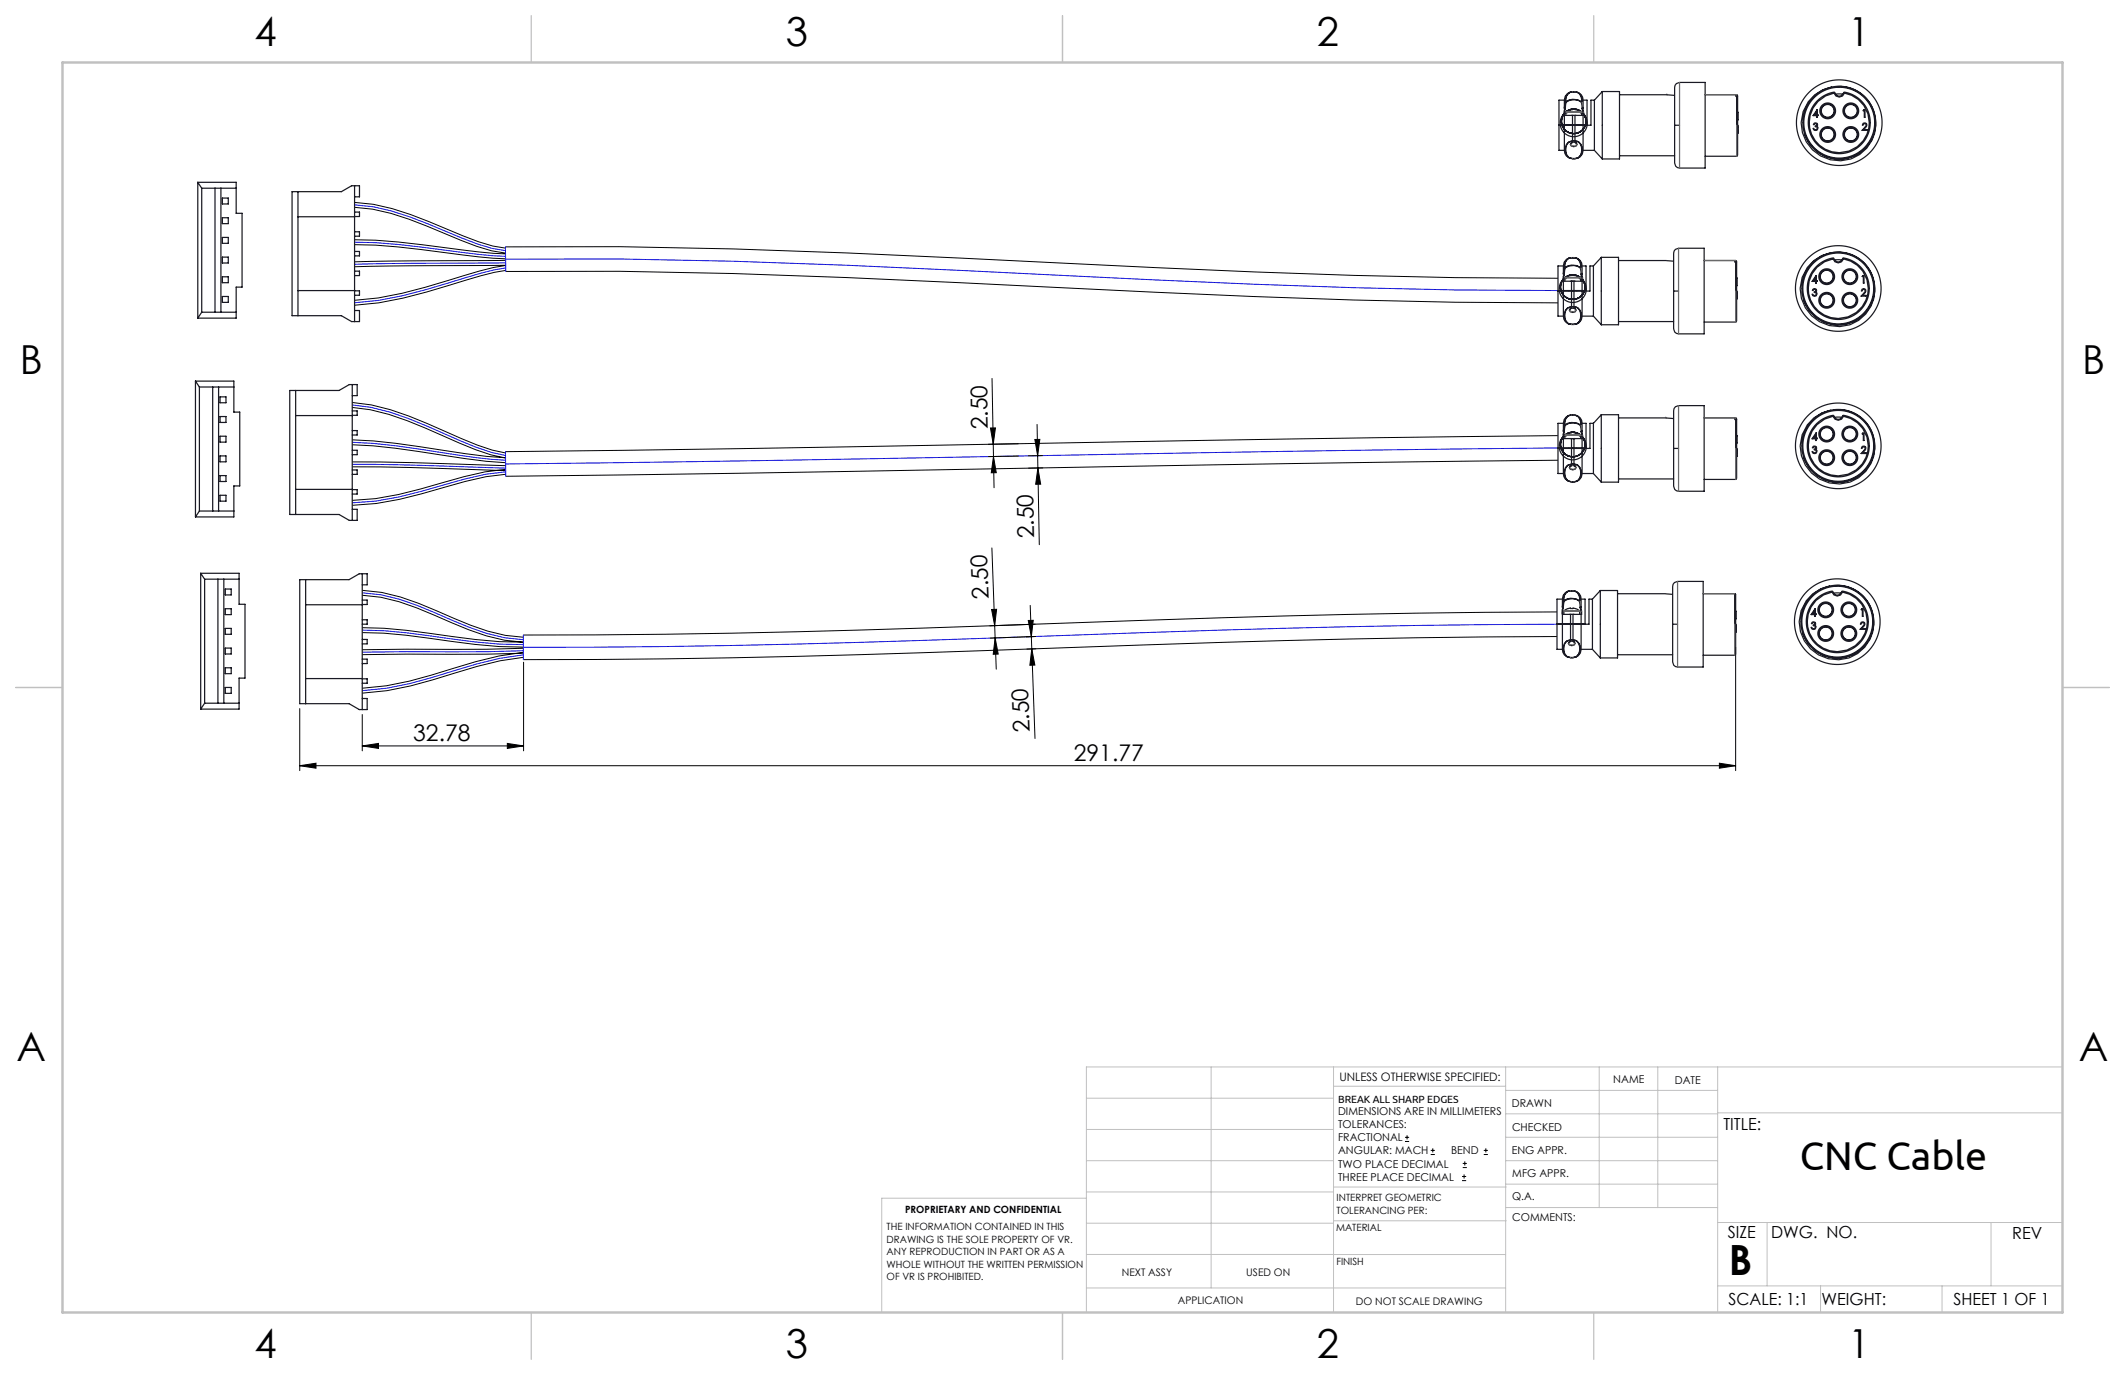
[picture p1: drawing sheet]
<svg xmlns="http://www.w3.org/2000/svg" width="432mm" height="279mm" viewBox="0 0 432 279" stroke-linecap="round" stroke-linejoin="round" font-family="sans-serif">
<g fill="none" stroke="#000" stroke-width=".2">
<path d="M72 42.1a43.4 43.4 0 0 1 14.8 3.9 106.7 106.7 0 0 0 13.1 5l2.8 .4M72 48.7a153.5 153.5 0 0 1 22 2.1l6.2 .7 2.5 .1M72.1 49.7a152.7 152.7 0 0 1 21.8 2.1l6.3 .7 2.5 .1M72.1 41.1a44.3 44.3 0 0 1 15 3.9 106.2 106.2 0 0 0 13 5l2.7 .4M102.7 50.2a1479.3 1479.3 0 0 1 92.6 2.3l19.7 .9a2018.3 2018.3 0 0 0 101.6 3.1M102.7 53.9a73.8 73.8 0 0 0-11.7 3.1 77.4 77.4 0 0 1-19 4M102.7 52.9l-30.7 .3M102.8 53.9l-30.7 .3M102.8 55.2a1474.4 1474.4 0 0 1 92.3 2.2l19.7 1a2022.3 2022.3 0 0 0 101.8 3.1M102.8 54.9a73.3 73.3 0 0 0-11.5 3.1 78.3 78.3 0 0 1-19.2 4M201.6 76.9l.4 22.2M71.6 82.8a45.2 45.2 0 0 1 14.8 4.2 125.8 125.8 0 0 0 13.3 5.4l3 .6"/>
<path d="M71.6 90.4a138.7 138.7 0 0 1 18.1 2.1l9.1 1.2 3.9 .3M71.6 93.9l11.8 .1 19.4 .6M71.6 94.9l11.8 .1 19.3 .6M71.6 89.4a139.4 139.4 0 0 1 18.3 2.1l9 1.2 3.8 .3M71.6 81.8a46.2 46.2 0 0 1 15.2 4.2 125.5 125.5 0 0 0 13.2 5.5l2.8 .6M102.7 95.4l-4.1 .5-4.3 1a142.1 142.1 0 0 1-18 4.4l-4.7 .4M102.8 96.4l-4 .5-4.3 .9a142.7 142.7 0 0 1-18 4.5l-4.9 .4M201.3 87h1l-.5 3.3zM201.9 92.8l.5 3.3h-1zM206.9 90.2l-6.1 .1M207 92.7l-6.1 .1M210.3 89.3h1l-.5 3.3z"/>
<path d="M210.7 86.2l.5 24.5M210.9 95.1l.6 3.3h-1.1zM211.8 92.6h-2.8M211.9 95.1h-2.9M316.6 88.5l-54 .7-112.6 2-47.3 .6M316.6 93.5l-54 .7-112.5 2-47.3 .6M73.6 120a40.8 40.8 0 0 1 15 4.1 64.6 64.6 0 0 0 14.1 5l3.7 .4M201.6 111.3l.8 24.7M73.6 121a39.9 39.9 0 0 1 14.6 4 65.4 65.4 0 0 0 14.3 5.1l3.8 .4a122.9 122.9 0 0 1-19.1-1.8l-9.2-1-4.4-.2M73.6 128.5a120.9 120.9 0 0 1 18 1.8l9.8 1.1 5 .1M106.3 132.6a95.2 95.2 0 0 0-18.6 4.6l-4.5 1.2-4.7 1-4.9 .4M106.3 131.7l-7.4 .2-25.3 .1"/>
<path d="M106.4 132.7l-7.5 .2-25.3 .1M106.4 134.6v18M106.4 133.6a94.5 94.5 0 0 0-18.4 4.5l-4.6 1.3-4.7 .9-5.1 .5M201.5 123.8h1l-.4 3.3zM202.2 129.6l.6 3.3h-1zM208.9 126.1l1.1-.1-.4 3.4zM209.3 123l.4 8.9M209.7 131.9l.6 18.2M209.7 131.9l.6 3.2-1 .1zM210.3 126.8l-9.2 .4M210.4 129.3l-9.2 .4M210.5 131.8l-1.8 .1"/>
<path d="M316.4 124.3a2680 2680 0 0 0-100.7 2.3 2699.1 2699.1 0 0 1-109.3 2.4M316.4 129.3a2675.6 2675.6 0 0 0-100.6 2.3 2704.3 2704.3 0 0 1-109.5 2.4M352.7 131.5v25.1M60.9 155.6l3.3-.5v1zM60.9 144v12.6M60.9 155.6h291.8M73.6 151.6l3.3-.5v1zM73.6 145.2v7.4M73.6 151.6h32.8M103.1 151.1l3.3 .5-3.3 .5zM349.4 155.1l3.3 .5-3.3 .5zM285.5 231.9h.8"/>
<path d="M285.5 231.1h.8M285.9 230.7v.8M290.7 234.6h.9M290.7 233.8h.9M291.1 233.3v.9M297.1 239.9h.8M297.1 239.1h.8M297.2 237.3h.9M297.2 236.4h.9M297.5 238.6v.9M297.6 236v.8M301.5 234.6h.8"/>
<path d="M301.5 233.8h.8M301.9 233.3v.9"/>
</g>
<g fill="none" stroke="#191924" stroke-width=".25">
<path d="M319.5 18.7h.1M319.5 18.7h.5M319.5 18.7a1.58 1.58 0 0 0-1.4 2M319.5 18.7a1.51 1.51 0 0 0-1.3 2M320 18.7h.1M320 18.7a1.58 1.58 0 0 1 1.5 2M320 18.7a1.51 1.51 0 0 1 1.4 2M325.6 18.6l-1.6 1.8M325.6 18.6h3.5v13.7h-3.5M325.6 18.6v13.7M329.1 19.3h9.7l1.5 .1M340.6 17l.7-.2h5.2v17.4l-5.6-.1a1.93 1.93 0 0 1-.6-1.9v-12.6a4 4 0 0 1 .3-2.6z"/>
<path d="M346.5 19.2h6.4M352.9 19.2v6.3h.2M352.9 19.2l.2 .2M352.9 19.2l-.2 .2v.2h.2l.2-.1M353.1 19.4v6.1M368.8 19.3a8 8 0 0 1 5.8-1.7 7.6 7.6 0 0 1 6 10.3 7.6 7.6 0 0 1-11.4 3.3 7.6 7.6 0 0 1-.4-11.9zM370.6 18.2l-.5 .3M372.3 17.7a7.4 7.4 0 0 0-5.9 8.5 7.4 7.4 0 0 0 8.4 6 7.4 7.4 0 0 0 6.3-8.2M372.6 18.7l.1 .2M372.6 18.7l.3 .2M372.6 18.7a6.3 6.3 0 0 0-5.2 6.2M372.7 18.9a6.1 6.1 0 0 0-5.1 6"/>
<path d="M372.7 18.9l.4 .6 .6 .2 .7-.2 .4-.6M372.7 17.6a7.6 7.6 0 0 1 5 1.2 7.4 7.4 0 0 1 3.4 6.1M372.9 18.9h-.2M372.9 18.9a.9 .9 0 0 0 .8 .6 .9 .9 0 0 0 .9-.6M373 19.1h1.5M374.6 18.9h.2M374.8 18.9a6.1 6.1 0 0 1 5 6M374.8 18.7v.2M374.8 18.7l-.2 .2M374.8 18.7a6.3 6.3 0 0 1 5.2 6.2M40.2 37h7.8v6.3h1.2v15h-1.2v6.3h-7.8M40.2 37v27.6"/>
<path d="M40.2 37l.8 1.2M41 38.2h7M41 38.2v25.2M43.7 38.2v25.2M44.9 38.2v25.2M60.5 38.9v25.2M72 37.7v27.6M72 40h1v-2.3h-1.6l-2 1.2h-10.1v25.2h10.1l2 1.2h1.6v-2.2h-1M317.9 25.5v5a1.91 1.91 0 0 0 2 1.8 1.91 1.91 0 0 0 1.8-2.1v-4.7M317.9 23.5h1.6v1.9M317.9 23.5v1.9M317.9 25.5h1.6"/>
<path d="M317.9 20.4h-1.1v5h1.1M317.9 25.5h-1.1v5.1h1.1M317.9 22v-1.6a1.73 1.73 0 0 1 2.1-1.7 1.95 1.95 0 0 1 1.7 2.5v.8M317.9 25.4h1.6M317.9 22h.2M317.9 21.8l.1 .4M318 22.2l-.2 .5M318 22.2h.1M318.1 22v.2M318.1 22.2l-.2 1.3M318.1 20.7l-.2 1.3M318.1 20.7h.1"/>
<path d="M318.2 20.7h-.1M318.2 20.7h.1M318.2 20.7a2.85 2.85 0 0 1 3.2 0M318.2 20.7a2.61 2.61 0 0 1 3.1 0M318.2 20.7l-.1 1.3M319 25.4v.1M319 22.3h.1M319 22.3a2.5 2.5 0 0 1 3.3 2.6 2.5 2.5 0 0 1-3.7 1.9 2.5 2.5 0 0 1-.3-4.1l.2 .1-.2 .2-.1-.2v.7M319 22.3a2.49 2.49 0 0 0-1 4.1 2.49 2.49 0 0 0 4.1-.9 2.49 2.49 0 0 0-2.7-3.3h.1a2.78 2.78 0 0 0-2.5 3.2 2.78 2.78 0 0 0 3.4 2.3 2.78 2.78 0 0 0 2-3.7 3.1 3.1 0 0 0-2.4-1.8h.1a2.49 2.49 0 0 0-2.7 3.3 2.49 2.49 0 0 0 4.2 .9 2.49 2.49 0 0 0-1.1-4.1 2.5 2.5 0 0 0-3.2 2.6 2.5 2.5 0 0 0 3.7 1.9 2.5 2.5 0 0 0 .3-4.1l-.2 .1 .1 .2 .2-.2v.7M319.2 29.3l.1-.2 .5-.2 .4 .1 .2 .3M319.3 29l.5-.1 .5 .1 .2 .3-.2 .4-.5 .1-.5-.1-.2-.4zM319.3 23.5h1"/>
<path d="M319.5 25.5v3.2M319.5 32.2h.1M319.5 25.4h.5M319.5 28.6h.5M319.5 25.5h.5M319.5 32.2h.5M319.5 28.6a1.68 1.68 0 0 0-1.4 2.3 1.42 1.42 0 0 0 1.4 1.3M319.5 28.7a1.68 1.68 0 0 0-1.3 2.3 1.33 1.33 0 0 0 1.3 1.2M319.8 29.7v.1M320 25.5v3.1M320 32.2h.1M320 25.4h1.7"/>
<path d="M320 28.6a1.68 1.68 0 0 1 1.4 2.3 1.42 1.42 0 0 1-1.4 1.3M320 25.5h1.7M320 28.6v.1M320 28.7a1.68 1.68 0 0 1 1.4 2.3 1.34 1.34 0 0 1-1.4 1.2M320.6 25.4v.1M321.3 20.7l.2 1.3M321.4 20.7h.1M321.4 20.7h-.1M321.5 20.7h-.2M321.5 22v.2M321.5 22.2l.2 .6M321.6 22.2l.2 .5"/>
<path d="M321.6 22.2h-.1M321.6 25.5h.3M321.7 22.8v.1M321.7 21.9v.1M321.7 21.8v.2M321.7 22l-.1 .2M321.7 20.4h.8v5h-.8M321.7 30.6h2.3M321.7 23.5h-1.7v1.9M321.7 23.5v1.9M321.7 22.9v.6M321.7 22h-.2"/>
<path d="M321.8 22.7v.1M321.8 22.7l-.1 .1M321.8 22.8l-.1 .7M321.8 22.8l-.1 .1M324 20.4h-.7v5.1h-1.6M324 30.6l1.6 1.7M324 20.4v10.2M329.1 31.7h11.2M340.3 25.5h1M353.1 25.5l-.1 6.2-6.5 .1M353.1 25.5l.1 .4M353.1 25.9h.1"/>
<path d="M353.1 26.5h.1M353.1 26.9h.1M353.1 27h.1M353.1 22.8v1.6M353.1 22.9h.1M353.2 25.9v.6M353.2 27h.1M353.2 25.9h.1M353.2 26.5v.5M366.3 24.9h.2M367.4 24.9h.2M367.4 24.9a6.3 6.3 0 0 0 6.3 6.3 6.3 6.3 0 0 0 6.3-6.3"/>
<path d="M367.6 24.9a6.1 6.1 0 0 0 6.1 6.1 6.1 6.1 0 0 0 6.1-6.1M368.7 25l.2-.1 .3 .2 .2 .2-.2 .3 .2 .4-.2 .4-.3 .1-.4-.1-.1-.3 .4 .3 .4-.1 .1-.4-.5-.2v-.1l.4-.3-.3-.2-.4 .2zM369.1 22.7v.6h-.4zM369.2 22.3l.1 1h.1v.2h-.1v.3h-.2v-.3h-.7zM378.6 25.1l.3-.2 .4 .2a1.04 1.04 0 0 1-.6 1.2h.7v.2h-1l.8-1.1-.3-.3-.5 .3zM378.7 22.3h.3v1.5h-.2v-1.3h-.2zM379.8 24.9h.2M380.9 24.9h.2M381.1 24v.1M381.1 24.9a7.4 7.4 0 0 1-6.2 7.3 7.4 7.4 0 0 1-8.2-5M45.2 40.2h1.2v1.2h-1.2zM45.2 44.2h1.2v1.2h-1.2z"/>
<path d="M45.2 48.2h1.2v1.2h-1.2zM45.2 52.2h1.2v1.2h-1.2zM45.2 56.2h1.2v1.2h-1.2zM60.5 44h11.5M60.5 59h11.5M72 55.1h1v.9h-1M72 43.1h1v.9h-1M72 47.1h1v.9h-1M72 51.1h1v.9h-1M72 59.1h1v.9h-1M317.7 59.1v5.1a1.66 1.66 0 0 0 1.6 1.7M317.7 57.1h1.6v1.9"/>
<path d="M317.7 57.1v1.9M317.7 59.1h1.6M317.7 54h-1.1v5h1.1M317.7 59.1h-1.1v5.1h1.1M317.7 55.7v-1.6a1.73 1.73 0 0 1 2.1-1.8 1.95 1.95 0 0 1 1.7 2.6v.8M317.7 59h1.6M317.7 55.5l.1 .4M317.8 55.9l-.2 .5M317.8 55.9h.1M317.9 55.7h-.2M317.9 55.7v.2M317.9 55.9l-.2 1.2"/>
<path d="M317.9 54.4l-.2 1.3M317.9 54.4h.1M318 54.4h-.1M318 54.4h.1M318 54.4a2.85 2.85 0 0 1 3.2 0M318 57.1v-.6l.2 .1v-.2a2.48 2.48 0 0 0-.4 3.7 2.48 2.48 0 0 0 3.8-.1 2.48 2.48 0 0 0-.6-3.7 2.5 2.5 0 0 0-2.2-.3 2.49 2.49 0 0 0-1 4.1 2.49 2.49 0 0 0 4.1-.9 2.49 2.49 0 0 0-2.7-3.3h.1a2.78 2.78 0 0 0-2.5 3.2 2.78 2.78 0 0 0 3.4 2.2 2.78 2.78 0 0 0 2-3.6 3.1 3.1 0 0 0-2.4-1.8h.1a2.49 2.49 0 0 0-2.7 3.3 2.49 2.49 0 0 0 4.2 .9 2.49 2.49 0 0 0-1.1-4.1 2.5 2.5 0 0 0-3.2 2.6 2.5 2.5 0 0 0 3.7 1.9 2.5 2.5 0 0 0 .3-4.2l-.2 .2 .1 .1 .2-.1v.6M318 54.4a2.61 2.61 0 0 1 3.1 0M318 54.4l-.1 1.3M318.8 59v.1M319.1 57.1h1M319.3 59h.5M319.3 52.4h.1"/>
<path d="M319.3 59.1v3.3M319.3 59.1h.5M319.3 52.4h.5M319.3 52.4a1.58 1.58 0 0 0-1.4 2M319.3 52.4a1.51 1.51 0 0 0-1.3 2M319.8 52.4h.1M319.8 59.1v3.2M319.8 59h1.7M319.8 52.4a1.58 1.58 0 0 1 1.5 2M319.8 52.4a1.51 1.51 0 0 1 1.4 2M319.8 59.1h1.7M320.4 59v.1"/>
<path d="M321.1 54.4l.2 1.3M321.2 54.4h.1M321.2 54.4h-.1M321.3 54.4h-.2M321.3 55.9l.2 .6M321.3 55.7h.2M321.3 55.7v.2M321.4 55.9l.2 .5M321.4 55.9h-.1M321.4 59.1h.3M321.5 56.5v.1M321.5 55.6v.1"/>
<path d="M321.5 55.5v.2M321.5 59.1v4.8a1.73 1.73 0 0 1-1.7 2M321.5 57.1h-1.7v1.9M321.5 57.1v1.9M321.5 56.6v.5M321.5 55.7l-.1 .2M321.5 54h.8v5h-.8M321.6 56.4v.1M321.6 56.4l-.1 .1M321.6 56.5l-.1 .6M321.6 56.5l-.1 .1M323.8 54v10.2"/>
<path d="M323.8 54h-.7v5.1h-1.6M325.4 52.3v13.7M325.4 52.3h3.5v13.7h-3.5M325.4 52.3l-1.6 1.7M328.9 52.9h9.7l1.5 .2M340.1 59.1h1M340.4 50.7l.7-.3h5.2v17.4l-5.6-.1a1.93 1.93 0 0 1-.6-1.8v-12.6a4 4 0 0 1 .3-2.6zM346.3 52.9h6.4M352.7 52.9v6.2h.2M352.7 52.9l.2 .2v6M352.7 52.9l-.2 .2v.2h.3l.1-.1M352.9 59.2l.1 .4"/>
<path d="M352.9 56.5v1.6M352.9 59.6h.1M352.9 56.6h.1M352.9 59.1l-.1 6.3h-6.5M353 59.6v.5M353 59.6h.1M366.1 58.6h.2M367.2 58.6h.2M367.2 58.6a6.3 6.3 0 0 0 6.3 6.3 6.3 6.3 0 0 0 6.3-6.3M367.4 58.6a6.1 6.1 0 0 0 6.1 6.1 6.1 6.1 0 0 0 6.1-6.1M368.5 58.7l.2-.1 .3 .2 .2 .2-.2 .3 .2 .4-.2 .4-.3 .1-.4-.1-.1-.3 .4 .2h.4l.1-.4-.5-.2v-.1l.4-.3-.3-.2-.4 .2zM368.6 53a8 8 0 0 1 5.8-1.7 7.6 7.6 0 0 1 6 10.3 7.6 7.6 0 0 1-11.4 3.3 7.6 7.6 0 0 1-.4-11.9z"/>
<path d="M368.9 56.4v.6h-.4zM369 56l.1 1h.1v.2h-.1v.3h-.2v-.3h-.7zM370.4 51.9l-.5 .3M372.1 51.4a7.4 7.4 0 0 0-5.9 8.5 7.4 7.4 0 0 0 8.4 6 7.4 7.4 0 0 0 6.3-8.2M372.4 52.4l.1 .2M372.4 52.4l.3 .2M372.4 52.4a6.3 6.3 0 0 0-5.2 6.2M372.5 52.6a6.1 6.1 0 0 0-5.1 6M372.5 52.6l.4 .6 .6 .2 .7-.2 .4-.6M372.5 51.3a7.6 7.6 0 0 1 5 1.1 7.3 7.3 0 0 1 3.4 6.2M372.7 52.6h-.2M372.7 52.6a.9 .9 0 0 0 .8 .6 .9 .9 0 0 0 .9-.6"/>
<path d="M372.8 52.8h1.5M374.4 52.6h.2M374.6 52.6a6.1 6.1 0 0 1 5 6M374.6 52.4v.2M374.6 52.4l-.2 .2M374.6 52.4a6.3 6.3 0 0 1 5.2 6.2M378.4 58.8l.3-.2 .4 .2a1.04 1.04 0 0 1-.6 1.2h.7v.2h-1l.8-1.1-.3-.3-.5 .3zM378.5 56h.3v1.5h-.2v-1.3h-.2zM379.6 58.6h.2M380.7 58.6h.2M380.9 57.7v.1M380.9 58.6a7.4 7.4 0 0 1-6.2 7.3 7.4 7.4 0 0 1-8.2-5"/>
<path d="M39.7 77.4h7.8v6.3h1.2v15h-1.2v6.3h-7.8M39.7 77.4v27.6M39.7 77.4l.8 1.2M40.5 78.6h7M40.5 78.6v25.2M41 63.4h7M41 63.4l-.8 1.2M43.2 78.6v25.2M44.4 78.6v25.2M45.2 60.2h1.2v1.2h-1.2zM60.1 79.3v25.2M71.6 78.1v27.6"/>
<path d="M319.3 65.9h.1M319.3 65.9h.5M319.3 62.3h.5M319.3 62.3a1.68 1.68 0 0 0-1.4 2.3 1.42 1.42 0 0 0 1.4 1.3M319.3 62.4a1.69 1.69 0 0 0-1.3 2.2 1.34 1.34 0 0 0 1.3 1.3M319.6 62.6l-.5 .1-.1 .3M319.6 62.6l.5 .1 .2 .3-.2 .4-.5 .1M319.6 63.4v.1M319.6 62.6l.4 .1 .2 .3M319.6 62.6l-.5 .1-.2 .3 .2 .4 .5 .1M319.8 65.9h.1M319.8 62.3a1.68 1.68 0 0 1 1.4 2.3 1.42 1.42 0 0 1-1.4 1.3"/>
<path d="M319.8 62.3v.1M319.8 62.4a1.68 1.68 0 0 1 1.4 2.2 1.34 1.34 0 0 1-1.4 1.3M321.5 64.2h2.3M323.8 64.2l1.6 1.8M328.9 65.3h11.2M352.9 60.1h.1M352.9 60.5h.1M352.9 60.7h.1M353 60.7h-.1M353 60.1v.6M366.5 60.9h.1M44.7 80.6h1.2v1.2h-1.2z"/>
<path d="M44.7 84.6h1.2v1.2h-1.2zM44.7 88.6h1.2v1.2h-1.2zM44.7 92.6h1.2v1.2h-1.2zM44.7 96.6h1.2v1.2h-1.2zM60.1 84.4h11.5M60.1 99.4h11.5M71.6 80.4h1v-2.3h-1.6l-2.1 1.2h-10v25.2h10l2.1 1.2h1.6v-2.2h-1M71.6 95.5h1v.9h-1M71.6 83.5h1v.9h-1M71.6 87.5h1v.9h-1M71.6 91.5h1v.9h-1M71.6 99.5h1v.9h-1"/>
<path d="M317.7 91.1v5.1a1.91 1.91 0 0 0 2 1.7 1.91 1.91 0 0 0 1.8-2v-4.8M317.7 89.1h1.6v1.9M317.7 89.1v1.9M317.7 91.1h1.6M317.7 91.1h-1.1v5.1h1.1M317.7 86h-1.1v5h1.1M317.7 91h1.6M317.7 87.7h.2M317.7 87.5l.1 .3M317.8 87.8l-.2 .6M317.8 87.8l.1 .1M317.9 87.7v.2"/>
<path d="M317.9 87.9l-.2 1.2M317.9 86.4l-.2 1.3M317.9 86.4h.1M318 86.3l-.1 .1M318 86.3v.1M318 86.3a2.86 2.86 0 0 1 3.2 0M318 86.4a2.61 2.61 0 0 1 3.1 0M318 86.4l-.1 1.3M318.8 91v.1M318.8 87.9h.1M318.8 87.9a2.5 2.5 0 0 1 3.3 2.6 2.5 2.5 0 0 1-3.7 2 2.5 2.5 0 0 1-.3-4.2l.2 .2-.2 .1-.1-.1v.6M318.8 87.9a2.49 2.49 0 0 0-1 4.2 2.49 2.49 0 0 0 4.1-1 2.49 2.49 0 0 0-2.7-3.2h.1a2.78 2.78 0 0 0-2.5 3.2 2.78 2.78 0 0 0 3.4 2.2 2.78 2.78 0 0 0 2-3.6 3.1 3.1 0 0 0-2.4-1.8h.1a2.49 2.49 0 0 0-2.7 3.2 2.49 2.49 0 0 0 4.2 1 2.49 2.49 0 0 0-1.1-4.2"/>
<path d="M319 94.9l.1-.2 .5-.1 .4 .1 .2 .2M319.1 94.7l.5-.2 .5 .2 .2 .3-.2 .3-.5 .2-.5-.2-.2-.3zM319.1 89.1h1M319.3 84.4h.5M319.3 91.1h.5M319.3 84.3h.5M319.3 84.3v.1M319.3 91.1v3.2M319.3 97.9h.1M319.3 91h.5M319.3 94.3h.5M319.3 97.9h.5"/>
<path d="M319.3 84.3a1.66 1.66 0 0 0-1.6 1.8v1.6M319.3 84.3a1.58 1.58 0 0 0-1.4 2.1M319.3 84.4a1.51 1.51 0 0 0-1.3 1.9M319.3 94.3a1.69 1.69 0 0 0-1.3 2.3 1.34 1.34 0 0 0 1.3 1.3M319.6 95.4v.1M319.8 94.3a1.71 1.71 0 0 0-1.9 2.3 1.42 1.42 0 0 0 1.4 1.3M319.8 84.3v.1M319.8 91.1v3.2M319.8 97.9h.1M319.8 84.3a1.95 1.95 0 0 1 1.7 2.6v.8M319.8 91h1.7M319.8 84.3a1.58 1.58 0 0 1 1.5 2.1"/>
<path d="M319.8 84.4a1.51 1.51 0 0 1 1.4 1.9M319.8 94.3a1.68 1.68 0 0 1 1.4 2.3 1.42 1.42 0 0 1-1.4 1.3M319.8 91.1h1.7M319.8 94.3h.1M319.8 94.3a1.68 1.68 0 0 1 1.4 2.3 1.34 1.34 0 0 1-1.4 1.3M320.3 87.9h.1M320.3 87.9a2.5 2.5 0 0 0-3.2 2.6 2.5 2.5 0 0 0 3.7 2 2.5 2.5 0 0 0 .3-4.2l-.2 .2 .1 .1 .2-.1v.6M320.4 91v.1M321.1 86.4l.2 1.3M321.2 86.3l.1 .1M321.2 86.3l-.1 .1M321.3 86.4h-.2"/>
<path d="M321.3 87.9l.2 .5M321.3 87.7v.2M321.4 87.8l.2 .6M321.4 87.8l-.1 .1M321.4 91.1h.3M321.5 88.4v.1M321.5 87.5v.2M321.5 89.1h-1.7v1.9M321.5 89.1v1.9M321.5 88.5v.6M321.5 87.7h-.2M321.5 87.7l-.1 .1"/>
<path d="M321.5 86h.8v5h-.8M321.5 96.2h2.3M321.6 88.4v.1M321.6 88.4h-.1M321.6 88.5l-.1 .6M321.6 88.5h-.1M323.8 86h-.7v5.1h-1.6M323.8 96.2l1.6 1.8M323.8 86v10.2M325.4 84.3l-1.6 1.7M325.4 84.3h3.5v13.7h-3.5M325.4 84.3v13.7"/>
<path d="M328.9 84.9h9.7l1.5 .2M328.9 97.3h11.2M340.1 91.1h1M340.4 82.7l.7-.3h5.2v17.4l-5.6-.1a1.93 1.93 0 0 1-.6-1.8v-12.6a4 4 0 0 1 .3-2.6zM346.3 84.9h6.4M352.7 84.9v6.2h.2M352.7 84.9l.2 .2v6M352.7 84.9l-.2 .2v.1l.2 .1 .2-.2M352.9 91.1l.1 .5M352.9 91.6h.1M352.9 92.1h.1M352.9 92.5h.1"/>
<path d="M352.9 88.5v1.5M352.9 88.5h.1M352.9 92.7h.1M352.9 91.1l-.1 6.3h-6.5M353 91.6v.5M353 92.7h.1M353 92.1l-.1 .6M353 91.5v.1M366.1 90.6h.2M366.5 92.9h.1M367.2 90.6h.2M367.2 90.6a6.3 6.3 0 0 0 6.3 6.3 6.3 6.3 0 0 0 6.3-6.3"/>
<path d="M367.4 90.6a6.1 6.1 0 0 0 6.1 6.1 6.1 6.1 0 0 0 6.1-6.1M368.5 90.7l.2-.1 .3 .1 .2 .3-.2 .3 .2 .4-.2 .4-.3 .1-.4-.2-.1-.2 .4 .2 .4-.1 .1-.3-.5-.2v-.1l.4-.3-.3-.2-.4 .2zM368.6 84.9a8 8 0 0 1 5.8-1.6 7.6 7.6 0 0 1 6 10.3 7.6 7.6 0 0 1-11.4 3.3 7.6 7.6 0 0 1-.4-12zM368.9 88.4v.6h-.4zM369 88l.1 1h.1v.2h-.1v.3h-.2v-.3h-.7zM370.4 83.9l-.5 .3M372.1 83.3a7.4 7.4 0 0 0-5.9 8.6 7.4 7.4 0 0 0 8.4 6 7.4 7.4 0 0 0 6.3-8.2M372.4 84.4l.1 .2M372.4 84.4l.3 .1M372.4 84.4a6.3 6.3 0 0 0-5.2 6.2M372.5 84.6a6.1 6.1 0 0 0-5.1 6M372.5 84.6l.4 .6 .6 .2 .7-.2 .4-.6"/>
<path d="M372.5 83.3a7.6 7.6 0 0 1 5 1.1 7.4 7.4 0 0 1 3.4 6.2M372.7 84.5l-.2 .1M372.7 84.5a.9 .9 0 0 0 .8 .7 .9 .9 0 0 0 .9-.7M372.8 84.8h1.5M374.4 84.5l.2 .1M374.6 84.6a6.1 6.1 0 0 1 5 6M374.6 84.4v.2M374.6 84.4l-.2 .1M374.6 84.4a6.3 6.3 0 0 1 5.2 6.2M378.4 90.7l.3-.1 .4 .2a1.04 1.04 0 0 1-.6 1.2h.7v.2h-1l.8-1.1-.3-.3-.5 .3zM378.5 88h.3v1.5h-.2v-1.3h-.2zM379.6 90.6h.2"/>
<path d="M380.7 90.6h.2M380.9 89.7v.1M380.9 90.6a7.4 7.4 0 0 1-6.2 7.3 7.4 7.4 0 0 1-8.2-5M40.5 103.8h7M40.5 103.8l-.8 1.2M40.8 116.5h7.8v6.3h1.2v15h-1.2v6.3h-7.8M40.8 116.5v27.6M40.8 116.5l.8 1.2M41.6 117.7h7M41.6 117.7v25.2M44.3 117.7v25.2M44.7 100.6h1.2v1.2h-1.2z"/>
<path d="M45.5 117.7v25.2M45.8 119.7h1.2v1.2h-1.2zM62.1 117.8v25.2M73.6 116.6v27.6M73.6 118.8h1v-2.2h-1.6l-2.1 1.2h-10v25.2h10l2.1 1.2h1.6v-2.3h-1M325.2 120l-1.6 1.7M325.2 120h3.5v13.7h-3.5M325.2 120v13.7M340.2 118.4l.7-.3h5.2v17.4l-5.6-.1a1.93 1.93 0 0 1-.6-1.8v-12.6a4 4 0 0 1 .3-2.6zM370.2 119.6l-.5 .3M371.9 119.1a7.4 7.4 0 0 0-5.9 8.5 7.4 7.4 0 0 0 8.4 6 7.4 7.4 0 0 0 6.3-8.2M372.3 119a7.6 7.6 0 0 1 5 1.1 7.4 7.4 0 0 1 3.4 6.2"/>
<path d="M45.8 127.7h1.2v1.2h-1.2zM45.8 123.7h1.2v1.2h-1.2zM45.8 131.7h1.2v1.2h-1.2zM45.8 135.7h1.2v1.2h-1.2zM45.8 139.7h1.2v1.2h-1.2zM62.1 122.9h11.5M62.1 137.9h11.5M73.6 125.9h1v.9h-1M73.6 133.9h1v.9h-1M73.6 121.9h1v.9h-1M73.6 129.9h1v.9h-1M73.6 137.9h1v.9h-1"/>
<path d="M317.5 126.8v5.1a1.91 1.91 0 0 0 2 1.8 1.91 1.91 0 0 0 1.8-2.1v-4.8M317.5 124.8h1.6v1.9M317.5 124.8v1.9M317.5 126.8h1.6M317.5 126.8h-1.1v5.1h1.1M317.5 121.7h-1.1v5h1.1M317.5 123.4v-1.6a1.73 1.73 0 0 1 2.1-1.8 1.95 1.95 0 0 1 1.7 2.6v.8M317.5 126.7h1.6M317.5 123.4h.2M317.5 123.2l.1 .4M317.6 123.6l-.2 .5M317.6 123.6h.1"/>
<path d="M317.7 123.4v.2M317.7 123.6l-.2 1.2M317.7 122.1l-.2 1.3M317.7 122.1h.1M317.8 122.1h-.1M317.8 122.1h.1M317.8 122.1a2.85 2.85 0 0 1 3.2 0M317.8 122.1a2.61 2.61 0 0 1 3.1 0M317.8 122.1l-.1 1.3M318.6 126.7v.1M318.8 130.7l.1-.3 .5-.1 .4 .1 .2 .3M318.9 130.4l.5-.1 .5 .1 .2 .3-.2 .4-.5 .1-.5-.1-.2-.4z"/>
<path d="M318.9 124.8h1M319.1 126.8h.5M319.1 126.7h.5M319.1 120.1h.1M319.1 126.8v3.3M319.1 133.6h.1M319.1 120.1h.5M319.1 130.1h.5M319.1 133.6h.5M319.1 120.1a1.58 1.58 0 0 0-1.4 2M319.1 120.1a1.51 1.51 0 0 0-1.3 2M319.1 130.1a1.68 1.68 0 0 0-1.3 2.3 1.34 1.34 0 0 0 1.3 1.2"/>
<path d="M319.4 131.1v.1M319.6 130a1.71 1.71 0 0 0-1.9 2.3 1.42 1.42 0 0 0 1.4 1.3M319.6 120.1h.1M319.6 126.8v3.2M319.6 133.6h.1M319.6 126.7h1.7M319.6 120.1a1.58 1.58 0 0 1 1.5 2M319.6 120.1a1.51 1.51 0 0 1 1.4 2M319.6 130a1.68 1.68 0 0 1 1.4 2.3 1.42 1.42 0 0 1-1.4 1.3M319.6 126.8h1.7M319.6 130v.1M319.6 130.1a1.68 1.68 0 0 1 1.4 2.3 1.34 1.34 0 0 1-1.4 1.2"/>
<path d="M320.1 123.7h-1.5a.85 .85 0 0 0-.8 .5v.6M320.1 123.7a.85 .85 0 0 1 .9 .5v.6M320.1 123.7h.1M320.2 126.7v.1M320.9 122.1l.2 1.3M321 122.1h.1M321 122.1h-.1M321.1 122.1h-.2M321.1 123.6l.2 .6M321.1 123.4v.2M321.2 123.6l.2 .5M321.2 123.6h-.1"/>
<path d="M321.2 126.8h.3M321.3 124.2v.1M321.3 123.3v.1M321.3 123.2v.2M321.3 124.8h-1.7v1.9M321.3 124.8v1.9M321.3 124.3v.5M321.3 123.4h-.2M321.3 123.4l-.1 .2M321.3 121.7h.8v5h-.8M321.3 131.9h2.3M321.4 124.1v.1"/>
<path d="M321.4 124.1l-.1 .1M321.4 124.2l-.1 .6M321.4 124.2l-.1 .1M323.6 121.7h-.7v5.1h-1.6M323.6 131.9l1.6 1.8M323.6 121.7v10.2M328.7 120.6h9.7l1.5 .2M328.7 133h11.2M339.9 126.8h1M346.1 120.6h6.4M352.5 120.6l.2 .2M352.5 120.6l.2 .3"/>
<path d="M352.5 120.6v6.2h.2M352.7 126.9l.1 .4M352.7 127.8h.1M352.7 127.3h.1M352.7 128.2h.1M352.7 128.4h.1M352.7 124.2v1.6M352.7 124.3h.1M352.7 126.8l-.1 6.3h-6.5M352.7 120.8v6M352.8 127.3v.5M352.8 128.4h.1"/>
<path d="M352.8 127.3h.1M352.8 127.8v.6M365.9 126.3h.2M367 126.3h.2M367 126.3a6.3 6.3 0 0 0 6.3 6.3 6.3 6.3 0 0 0 6.3-6.3M367.2 126.3a6.1 6.1 0 0 0 6.1 6.1 6.1 6.1 0 0 0 6.1-6.1M368.3 126.4l.2-.1 .3 .2 .2 .2-.2 .3 .2 .4-.2 .4-.3 .1-.4-.1-.1-.3 .4 .2h.4l.1-.4-.5-.2v-.1l.4-.3-.3-.2-.4 .2zM368.4 120.7a8 8 0 0 1 5.8-1.7 7.6 7.6 0 0 1 6 10.3 7.6 7.6 0 0 1-11.4 3.3 7.6 7.6 0 0 1-.4-11.9zM368.7 124.1v.6h-.4zM368.8 123.7l.1 1h.1v.2h-.1v.3h-.2v-.3h-.7zM372.2 120.1l.1 .2M372.2 120.1l.3 .2"/>
<path d="M372.2 120.1a6.3 6.3 0 0 0-5.2 6.2M372.3 120.3a6.1 6.1 0 0 0-5.1 6M372.3 120.3l.4 .6 .6 .2 .7-.2 .4-.6M372.5 120.3h-.2M372.5 120.3a.9 .9 0 0 0 .8 .6 .9 .9 0 0 0 .9-.6M372.6 120.5h1.5M374.2 120.3h.2M374.4 120.3a6.1 6.1 0 0 1 5 6M374.4 120.1v.2M374.4 120.1l-.2 .2M374.4 120.1a6.3 6.3 0 0 1 5.2 6.2M378.2 126.5l.3-.2 .4 .2a1.04 1.04 0 0 1-.6 1.2h.7v.2h-1l.8-1.1-.3-.3-.5 .3z"/>
<path d="M378.3 123.7h.3v1.5h-.2v-1.3h-.2zM379.4 126.3h.2M380.5 126.3h.2M380.7 125.4v.1M380.7 126.3a7.4 7.4 0 0 1-6.2 7.3 7.4 7.4 0 0 1-8.2-5M41.6 142.9h7M41.6 142.9l-.8 1.2"/>
<circle cx="371.4" cy="27.3" r="1.4"/>
<circle cx="371.4" cy="27.3" r="1.6"/>
<circle cx="371.4" cy="22.5" r="1.6"/>
<circle cx="371.4" cy="22.5" r="1.4"/>
<circle cx="371.4" cy="27.3" r="1.3"/>
<circle cx="371.4" cy="22.5" r="1.3"/>
<circle cx="373.7" cy="24.9" r="8.7"/>
<circle cx="373.7" cy="24.9" r="7.2"/>
<circle cx="376.1" cy="22.5" r="1.3"/>
<circle cx="376.1" cy="27.3" r="1.3"/>
<circle cx="376.1" cy="27.3" r="1.6"/>
<circle cx="376.1" cy="22.5" r="1.6"/>
<circle cx="376.1" cy="27.3" r="1.4"/>
<circle cx="376.1" cy="22.5" r="1.4"/>
<circle cx="371.2" cy="56.2" r="1.4"/>
<circle cx="371.2" cy="56.2" r="1.6"/>
<circle cx="371.2" cy="56.2" r="1.3"/>
<circle cx="373.5" cy="58.6" r="7.2"/>
<circle cx="373.5" cy="58.6" r="8.7"/>
<circle cx="375.9" cy="56.2" r="1.3"/>
<circle cx="375.9" cy="56.2" r="1.4"/>
<circle cx="375.9" cy="56.2" r="1.6"/>
<circle cx="371.2" cy="61" r="1.4"/>
<circle cx="371.2" cy="61" r="1.6"/>
<circle cx="371.2" cy="61" r="1.3"/>
<circle cx="375.9" cy="61" r="1.3"/>
<circle cx="375.9" cy="61" r="1.6"/>
<circle cx="375.9" cy="61" r="1.4"/>
<circle cx="371.2" cy="88.2" r="1.4"/>
<circle cx="371.2" cy="93" r="1.4"/>
<circle cx="371.2" cy="88.2" r="1.6"/>
<circle cx="371.2" cy="93" r="1.6"/>
<circle cx="371.2" cy="93" r="1.3"/>
<circle cx="371.2" cy="88.2" r="1.3"/>
<circle cx="373.5" cy="90.6" r="7.2"/>
<circle cx="373.5" cy="90.6" r="8.7"/>
<circle cx="375.9" cy="88.2" r="1.3"/>
<circle cx="375.9" cy="93" r="1.3"/>
<circle cx="375.9" cy="88.2" r="1.6"/>
<circle cx="375.9" cy="93" r="1.6"/>
<circle cx="375.9" cy="88.2" r="1.4"/>
<circle cx="375.9" cy="93" r="1.4"/>
<circle cx="371" cy="123.9" r="1.6"/>
<circle cx="371" cy="128.7" r="1.6"/>
<circle cx="371" cy="128.7" r="1.4"/>
<circle cx="371" cy="123.9" r="1.3"/>
<circle cx="371" cy="128.7" r="1.3"/>
<circle cx="371" cy="123.9" r="1.4"/>
<circle cx="373.3" cy="126.3" r="7.2"/>
<circle cx="373.3" cy="126.3" r="8.7"/>
<circle cx="375.7" cy="128.7" r="1.4"/>
<circle cx="375.7" cy="123.9" r="1.6"/>
<circle cx="375.7" cy="128.7" r="1.6"/>
<circle cx="375.7" cy="123.9" r="1.4"/>
<circle cx="375.7" cy="123.9" r="1.3"/>
<circle cx="375.7" cy="128.7" r="1.3"/>
</g>
<g fill="none" stroke="#6a6a6a" stroke-width=".25">
<path d="M319.5 18.7h.1M320 18.7h.1M341.3 16.8v17.4M346.5 19.2h6.4M352.9 19.2h.1M318.2 22.8h3.2M318.2 22.7h3.1M319.2 29.3l.1 .2 .5 .2 .4-.1 .2-.3M319.5 32.2v.1M319.8 28.9h.1M320 32.2v.1M321.5 20.7l.2 1.2"/>
<path d="M321.7 22.8v.1M352.9 25.5v6.3M318 56.5h3.2M318 56.4h3.1M319.3 52.3v.1M319.8 52.3v.1M321.3 54.4l.2 1.2M321.5 56.5h.1M341.1 50.4v17.4M346.3 52.9h6.4M352.7 52.9h.1M352.7 59.1v6.3"/>
<path d="M319 63l.1 .2 .5 .2 .4-.1 .2-.3M319.3 65.9h.1M319.6 62.6h.1M319.8 65.9h.1M318 88.5h3.2M318 88.4h3.1M319 94.9l.1 .3 .5 .2 .4-.1 .2-.4M319.3 84.3h.1M319.3 97.9h.1M319.6 94.5v.1M319.8 84.3h.1M319.8 97.9h.1"/>
<path d="M321.3 86.4l.2 1.1M321.5 88.4v.1M341.1 82.4v17.4M346.3 84.9h6.4M352.7 84.9h.1M352.7 91.1v6.3M340.9 118.1v17.4M317.8 124.2h3.2M317.8 124.1h3.1M318.8 130.7l.1 .2 .5 .2 .4-.1 .2-.3M319.1 120v.1M319.1 133.6h.1"/>
<path d="M319.4 130.3h.1M319.6 120v.1M319.6 133.6h.1M321.1 122.1l.2 1.2M321.3 124.2h.1M346.1 120.6h6.4M352.5 120.6h.1M352.5 126.8v6.3"/>
</g>
<g fill="none" stroke="#00f" stroke-width=".2">
<path d="M72 49.2a153.1 153.1 0 0 1 21.9 2.1l6.3 .7 2.5 .1M72 41.6a43.8 43.8 0 0 1 15 3.9 106.5 106.5 0 0 0 13 5l2.7 .4M102.7 50.2l.1 5M102.7 52.7a1476.8 1476.8 0 0 1 92.5 2.2l19.7 1a2019.8 2019.8 0 0 0 101.7 3.1M102.8 53.4l-30.8 .3M102.8 54.4a73.6 73.6 0 0 0-11.7 3.1 77.9 77.9 0 0 1-19.1 4M71.6 89.9a162.5 162.5 0 0 1 21.8 2.6l6.5 .8 2.8 .2M71.6 94.4h8.7l22.4 .7M71.6 82.3a45.7 45.7 0 0 1 15 4.2 125.8 125.8 0 0 0 13.3 5.4l2.8 .7M102.7 91.8l.1 5M102.8 95.9l-4.1 .5-4.3 .9a142.2 142.2 0 0 1-18 4.5l-4.8 .4M316.6 91l-54 .7-103.3 1.8-56.6 .8"/>
<path d="M73.6 128a121.4 121.4 0 0 1 18.1 1.8l9.8 1.1 4.9 .1M73.6 120.5a40.4 40.4 0 0 1 14.8 4 64.9 64.9 0 0 0 14.2 5.1l3.8 .4M106.3 133.1a94.8 94.8 0 0 0-18.5 4.6l-4.5 1.2-4.7 .9-5 .5M106.3 132.2l-7.4 .2-25.3 .1M106.4 129l-.1 5M316.4 126.8a2678.4 2678.4 0 0 0-100.7 2.3 2701.7 2701.7 0 0 1-109.4 2.4"/>
</g>
<g fill="none" stroke="#c0c0c0" stroke-width=".2">
<path d="M246.1 216.8v44.9M271 216.8v49.9M305.9 216.8v49.9M325 216.8v28.6M336.9 216.8v28.6M349 216.8v49.9M419.1 216.8h-198.3v49.9M220.8 235.9h50.2M220.8 229.5h50.2M220.8 223.2h50.2M271 220.7h34.9M305.9 231.1h43.1"/>
<path d="M305.9 226.3h43.1M305.9 221.6h43.1M305.9 235.9h43.1M349 226.1h70.1M220.8 254.9h85.1M220.8 248.6h50.2M220.8 242.2h50.2M220.8 243.5h-41.6v23.2M271 248.1h35.1M271 241.2h35.1M305.9 240.6h43.1M306.1 245.4h42.9"/>
<path d="M349 248.4h70.1M359.1 248.4v12.9M404.6 248.4v12.9M220.8 261.7h85.1M349 261.3h70.1M369.9 261.3v5.4M394.6 261.3v5.4"/>
</g>
<path d="M107.9 3.2v9.5M215.9 3.2v9.5M323.8 3.2v9.5M3.2 139.7h9.5M419.1 139.7h9.5M107.9 266.7v9.5M215.9 266.7v9.5M323.8 266.7v9.5" fill="none" stroke="#c0c0c0" stroke-width=".25"/>
<path d="M12.7 12.7h406.4v254h-406.4z" fill="none" stroke="#c0c0c0" stroke-width=".5"/>
<g fill="#000">
<path d="M201.9 92.8l.5 3.3h-1zM201.3 87h1l-.5 3.3z"/>
<path d="M210.3 89.3h1l-.5 3.3zM210.9 95.1l.6 3.3h-1.1z"/>
<path d="M202.2 129.6l.6 3.3h-1zM201.5 123.8h1l-.4 3.3z"/>
<path d="M208.9 126.1l1.1-.1-.4 3.4zM209.7 131.9l.6 3.2-1 .1z"/>
<path d="M103.1 151.1l3.3 .5-3.3 .5zM73.6 151.6l3.3-.5v1z"/>
<path d="M349.4 155.1l3.3 .5-3.3 .5zM60.9 155.6l3.3-.5v1z"/>
</g>
<text font-size="8.5" x="351.3" y="259">B</text>
<text font-size="8.2" x="365.7" y="237.7">CNC Cable</text>
<g font-size="8.1">
<text x="51.7" y="9.3">4</text>
<text x="159.7" y="9.3">3</text>
<text x="267.6" y="9.3">2</text>
<text x="375.6" y="9.3">1</text>
<text x="4" y="76">B</text>
<text x="423.1" y="76">B</text>
<text x="3.3" y="215.7">A</text>
<text x="422.4" y="215.7">A</text>
<text x="51.7" y="276">4</text>
<text x="159.7" y="276">3</text>
<text x="267.6" y="276">2</text>
<text x="375.6" y="276">1</text>
</g>
<g font-size="4.7">
<text x="200.8" y="87.3" transform="rotate(-91 200.8 87.3)">2.50</text>
<text x="210.1" y="109.4" transform="rotate(-91 210.1 109.4)">2.50</text>
<text x="200.9" y="121.7" transform="rotate(-92 200.9 121.7)">2.50</text>
<text x="209.3" y="148.8" transform="rotate(-92 209.3 148.8)">2.50</text>
<text x="84" y="150.6">32.78</text>
<text x="218.2" y="154.6">291.77</text>
</g>
<g font-size="3.4">
<text x="350.2" y="229.5">TITLE:</text>
<text x="351.1" y="251.6">SIZE</text>
<text x="359.9" y="251.6">DWG. NO.</text>
<text x="408.9" y="251.7">REV</text>
<text x="351.2" y="265.2">SCALE: 1:1</text>
<text x="370.1" y="265.3">WEIGHT:</text>
<text x="396.9" y="265.2">SHEET 1 OF 1</text>
</g>
<text font-size="2.4" x="272.2" y="219.7">UNLESS OTHERWISE SPECIFIED:</text>
<g font-size="2.2">
<text x="327.8" y="220.1">NAME</text>
<text x="340.3" y="220.2">DATE</text>
<text x="271.9" y="226.6">DIMENSIONS ARE IN MILLIMETERS</text>
<text x="307.2" y="224.9">DRAWN</text>
<text x="271.9" y="229.3">TOLERANCES:</text>
<text x="271.9" y="231.9">FRACTIONAL</text>
<text x="307.3" y="229.8">CHECKED</text>
<text x="271.9" y="234.6">ANGULAR: MACH</text>
<text x="271.9" y="237.2">TWO PLACE DECIMAL</text>
<text x="271.9" y="239.9">THREE PLACE DECIMAL</text>
<text x="294.9" y="234.6">BEND</text>
<text x="307.2" y="234.5">ENG APPR.</text>
<text x="307.3" y="239.2">MFG APPR.</text>
<text x="307.3" y="243.9">Q.A.</text>
<text x="307.3" y="248.1">COMMENTS:</text>
</g>
<g font-size="2.1">
<text x="271.9" y="224.1">BREAK ALL SHARP EDGES</text>
<text x="227.9" y="259.2">NEXT ASSY</text>
<text x="253.3" y="259.2">USED ON</text>
<text x="239.3" y="265">APPLICATION</text>
<text x="275.5" y="265.1">DO NOT SCALE DRAWING</text>
</g>
<g font-size="2">
<text x="271.6" y="244.1">INTERPRET GEOMETRIC</text>
<text x="180.2" y="250">THE INFORMATION CONTAINED IN THIS</text>
<text x="183.9" y="246.4">PROPRIETARY AND CONFIDENTIAL</text>
<text x="271.5" y="250.2">MATERIAL</text>
<text x="271.6" y="246.6">TOLERANCING PER:</text>
<text x="180.2" y="252.5">DRAWING IS THE SOLE PROPERTY OF VR.</text>
<text x="180.2" y="255.1">ANY REPRODUCTION IN PART OR AS A</text>
<text x="180.2" y="257.6">WHOLE WITHOUT THE WRITTEN PERMISSION</text>
<text x="271.5" y="257">FINISH</text>
<text x="180.2" y="260.1">OF VR IS PROHIBITED.</text>
</g>
</svg>
